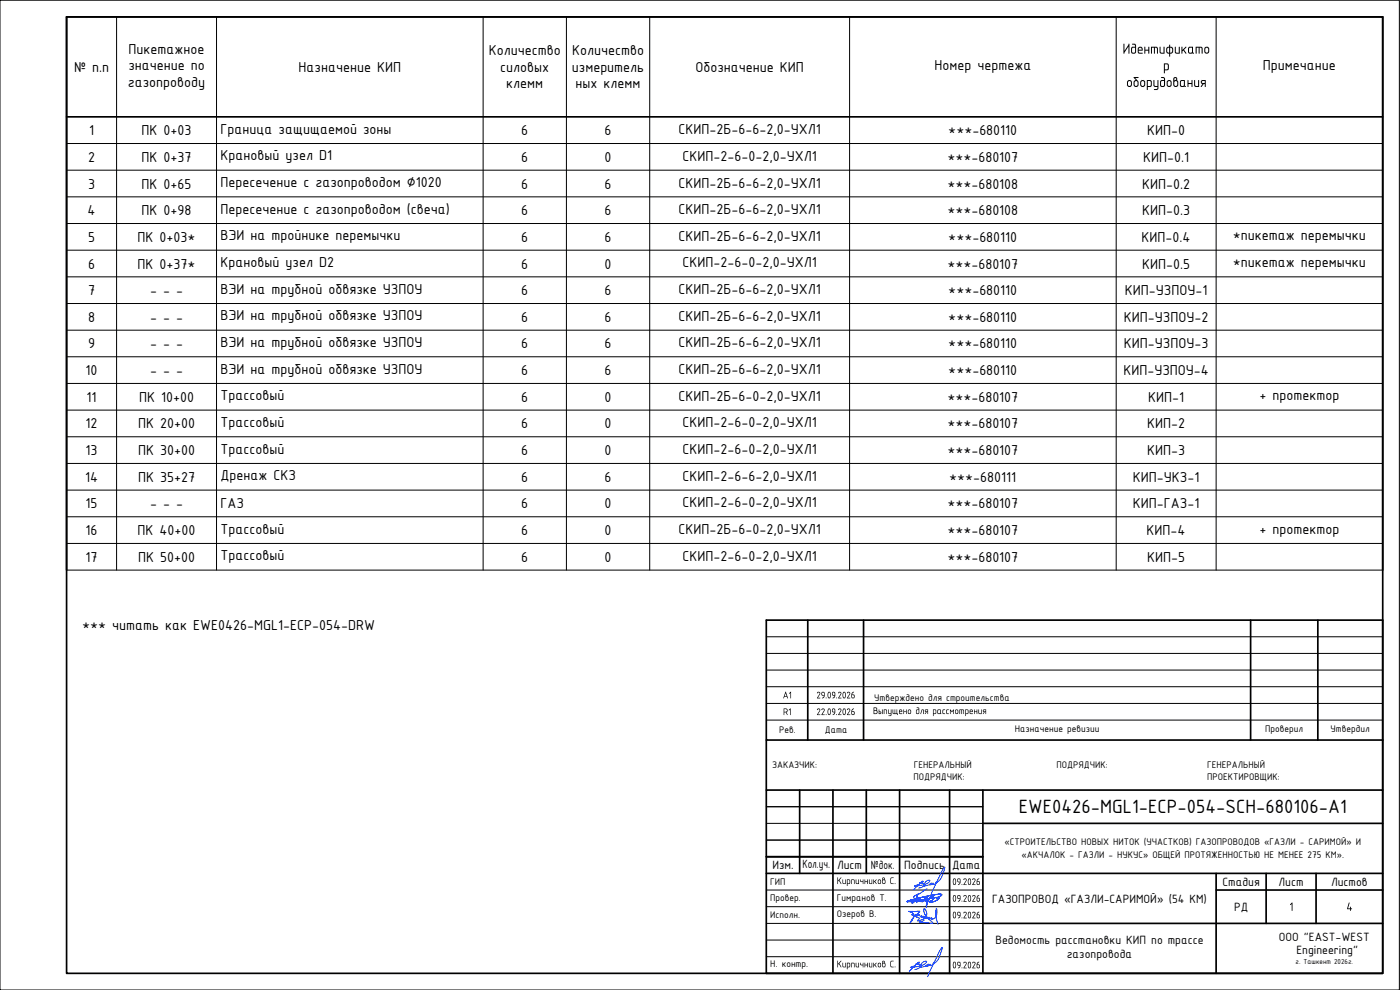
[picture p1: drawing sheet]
<svg xmlns="http://www.w3.org/2000/svg" width="420mm" height="297mm" viewBox="0 0 420 297" stroke-linecap="round" stroke-linejoin="round" font-family="sans-serif">
<!-- layer: 0 -->
<path d="M20 5.1h395v286.9h-395zM20 5.1h395v166M20 5.1v166M20 35.1h395" fill="none" stroke="#000" stroke-width=".51"/>
<!-- layer: _SHTAMP -->
<g fill="none" stroke="#000" stroke-width=".51">
<path d="M230 237.1h185v54.9h-185zM230 222v15.1M240 237.1v25M250 237.1v54.9M260 237.1v25M270 237.1v54.9M285 237.1v54.9M295 237.1v54.9M415 222v15.1M230 257.1h65M295 247h120M230 262.1h185"/>
<path d="M295 277.1h120M365 267h50M365 262.1v29.9M380 262.1v15M395 262.1v15"/>
</g>
<path d="M230 252.1h65M230 242h65M230 247h65M230 267h65M230 272h65M230 277.1h65M230 282.1h65M230 287h65" fill="none" stroke="#000" stroke-width=".3"/>
<!-- layer: SHTAMP -->
<path d="M230 186.1h185v35.9h-185zM242.4 186.1v35.9M259.2 186.1v35.9M375.3 186.1v35.9M395.5 186.1v35.9" fill="none" stroke="#000" stroke-width=".51"/>
<path d="M230 196.1h185M230 191.1h185M230 211.1h185M230 206h185M230 201h185M230 216.1h185" fill="none" stroke="#000" stroke-width=".3"/>
<g fill="#000">
<path d="M254.3 212.7l.5-.1 .3 .2v.5l-.7 1.1h.7v.2l-.9-.1 .8-1.4-.2-.3-.6 .2zM254.3 207.8l.4-.3 .4 .4v.4l-.7 1h.7v.3l-.9-.1 .8-1.4-.2-.3-.6 .3zM285.1 212.9l.6 .5 .6-.5v1.3h-.2v-1l-.4 .5-.4-.5v1h-.2zM288 212.9l1.2 .1 .1 1.2h-.2l-.1-1.1-.3-.1-.1 1.3-.1-1.3h-.4v1.2h-.1zM292.3 212.9h.2v.6h.6v-.6h.2v1.3h-.2v-.6h-.6v.6h-.2zM293.7 212.9l.3 1.1h.4v-1.1h.2v1.3l-.9-.2zM267.3 263.4l.3-.1h.6l-.8 .4v1.2l.8 .2v.1h-.6l-.3-.2zM291.8 263.8l.4-.2 .5 .2v.4l-.6 1.2h.6v.1h-.9l.8-1.4-.2-.3-.5 .2zM291.9 268.8l.5-.3 .3 .3v.5l-.6 1h.6v.3l-.9-.1 .8-1.4-.2-.3-.6 .2zM291.9 273.8l.4-.3 .4 .3v.5l-.6 1h.6v.3l-.9-.1 .8-1.4-.2-.3-.6 .2zM267.3 288.4l.3-.1h.6l-.8 .4v1.2l.8 .2v.1h-.6l-.3-.2zM291.9 288.8l.5-.2 .4 .3-.7 1.5h.6v.1h-.9l.8-1.4-.3-.4-.5 .3z"/>
<path d="M253.2 212.8l-.2 .9 .3 .7 .3-.4v-.7l-.1-.4zM253.1 212.7l.4-.1 .3 .6v.9l-.4 .5-.4-.2-.1-.4z"/>
<path d="M253.2 207.8l-.2 1 .4 .5 .2-1-.1-.5zM253.1 207.7l.4-.1 .3 .6v.9l-.4 .5-.4-.2-.1-.4z"/>
<path d="M255.7 213.6l.1 .7h.3l.2-.6zM255.7 212.9l.6-.3-.6 .7 .8 .4v.5l-.3 .3h-.5l-.2-.3z"/>
<path d="M255.7 208.6v.6l.4 .1 .2-.6zM255.7 207.9l.6-.3-.6 .6 .8 .5v.5l-.4 .3h-.4l-.2-.3z"/>
<path d="M286.7 213l.5-.1 .3 .2 .1 .7-.2 .4h-.4l-.3-.2zM286.9 213.1l-.1 .8 .5 .1 .1-.8z"/>
<path d="M289.7 212.9h.7l.3 .3-.1 .9-.7 .2-.1 .5zM289.9 213v1h.5v-.9z"/>
<path d="M291.3 213.2l-.1 .3h.6l-.1-.4zM291.1 213l.3-.1 .4 .1 .2 .6h-.8v.3l.7 .1 .1 .2-1-.2z"/>
<path d="M295.1 213l.9-.1-.1 1.3h-.1v-.6l-.8 .6 .3-.6-.3-.2zM295.2 213.1l.1 .3 .5 .1v-.5z"/>
<path d="M263.5 264.1l.5-.3 .4 .3v.8l-.2 .3-.7-.2zM263.8 264.1l-.2 .7 .3 .3 .3-.3v-.5z"/>
<path d="M265 263.5l-.1 .5 .4-.3zM264.9 263.4h.5l.1 .5 .2 .4v.6l-.3 .3h-.4l-.2-.3zM265.1 264.1l-.1 .8 .4 .1 .1-.8z"/>
<path d="M293.3 264.5l.1 .8h.4v-.7zM293.3 263.9l.6-.3-.6 .7 .5 .1 .3 .3-.1 .6-.3 .2h-.4l-.2-.4z"/>
<path d="M293.3 269.5v.7l.5 .1v-.7zM293.2 268.9l.7-.3-.6 .7 .8 .4-.1 .6-.2 .2-.7-.3z"/>
<path d="M293.3 274.6v.6l.5 .1 .1-.6zM293.3 273.9l.6-.3-.6 .7 .8 .4v.5l-.3 .3-.7-.3z"/>
<path d="M263.5 289.1l.5-.3 .4 .3v.8l-.2 .3-.7-.2zM263.8 289.1l-.2 .7 .4 .3 .2-.3v-.5z"/>
<path d="M265 288.5l-.1 .5 .4-.3zM264.9 288.4h.5l.1 .5 .2 .3v.7l-.3 .3h-.4l-.2-.3zM265.1 289.1l-.2 .7 .4 .3 .2-.2 .1-.6z"/>
<path d="M293.3 289.5v.7l.5 .1v-.7zM293.3 288.9l.6-.3-.6 .7 .5 .1 .3 .3-.1 .6-.3 .2h-.4l-.2-.4z"/>
</g>
<!-- layer: 0 -->
<g fill="#000">
<path d="M358.9 14l1.8 .2 .2 .4v1.5l-.3-.1-.1-1.6-.5-.1v1.7l-.2 .1-.1-1.8h-.6v1.7l-.2 .1zM358.4 24.1h.3v1.5l.2 .2h.7v-1.7h.3l-.1 2h-.9l-.4-.3z"/>
<path d="M361.6 14.3l.8-.3 .4 .4 .1 1.1-.4 .5-.6 .1-.4-.3zM361.9 14.4l-.2 1.1 .6 .3 .3-.4v-.8l-.4-.3z"/>
<path d="M360.5 24.2l1.3-.1v2l-.2-.1v-.8h-.3l-.7 .9-.2-.1 .5-.8-.5-.3zM360.7 24.4l.1 .5h.8v-.6z"/>
</g>
<g fill="none" stroke="#000" stroke-width=".3">
<path d="M0 .1h420v296.9h-420zM35 5.1v166M65 5.1v166M145 5.1v166M170 5.1v166M195 5.1v166M255 5.1v166M335 5.1v166M365 5.1v166M20 43.1h395M20 51.1h395M20 59.1h395"/>
<path d="M20 67.1h395M20 75.1h395M20 83.1h395M20 91.1h395M20 99.1h395M20 107h395M20 115h395M20 123h395M20 131h395M20 139.1h395M20 147.1h395M20 155.1h395"/>
<path d="M20 163.1h395M20 171.1h395"/>
</g>
<path d="M272.2 270.5l9.7-1.2-.5 .6-1.2 .6-.9 .2-.8-.3-.4 .6-.1 1.1 .9-2.5 .5-.6h.7l-.2 .9-.9 .5-.9-.1 .2-1-.6 1-.3-.2 .3-.8-.8 1.2-.2 .1-.1-.5-.3 .4-.3-.6 .3-.6-1.2 1.3 .3-1.1-.3 1.1 1.2-1.3-.3 .6 .3 .6 .3-.4 .1 .5 .2-.1 .8-1.2-.3 .8 .3 .2 .6-1-.2 1 .9 .1 .9-.5 .2-.9h-.7l-.5 .6-.9 2.5 .1-1.1 .4-.6 .8 .3 .9-.2 1.2-.6 .5-.6h-.8l-8.9 1.2 6.6-1.7 2.8-.5 1 .1-1.5 1.1 1.5-1.1-.8-.1-2.4 .3zM275.2 274.8l-.3 .3 1.1 .4-.7 .7a2.29 2.29 0 0 0 2.6-2.9l-.4-.7a.73 .73 0 0 0-.2 1.2 7.8 7.8 0 0 0 2.7 3.1l-.4 .1-3.7-.3 1.5-.6M275.5 273.4l.5 .1a11.4 11.4 0 0 0-2.9 3.6l1-1.8a.52 .52 0 0 0 .1-.7 .52 .52 0 0 0-.7-.2l2.3 .2M275.5 273.4l-2.8 .1 1 .3 .5 .5M275.6 268.1l-1.2 2.5-.8 .4-.1-.3 .1-.3M275.9 274.6l-.6 .2M278.2 266.7l-2.3 1.5-1.4 .6-.3 .3 .1 .4M281 272.5l-.1 .7a7.7 7.7 0 0 0 .6 4.1M281.1 272.6l.1 1.4a1.29 1.29 0 0 1-1.7 1.5l.1-.2a.36 .36 0 0 1-.4 .4 .36 .36 0 0 1-.3-.5l.1 .1a.31 .31 0 0 1-.3 .4 .31 .31 0 0 1-.3-.5l.1-.1a.24 .24 0 0 1-.1 .4 .24 .24 0 0 1-.3-.1l-.1-.3a.3 .3 0 0 1-.4 .3 .3 .3 0 0 1-.1-.4 .24 .24 0 0 1-.2 .3 .24 .24 0 0 1-.2-.4l-.3 .3-.3-.2 .1-.2-.2 .3-.3-.3" fill="none" stroke="#00f" stroke-width=".3"/>
<path d="M275.7 266.5l.9-.3 .9-.6-.3-.4-1.2-.3 .9-.2 .1-.3-.6 .3-2.3 2.3M279.4 265.1l-.4 .3-1.7 .5v-.6l.5-.7 .8-.5a.33 .33 0 0 1 .5 .1 .33 .33 0 0 1-.3 .5l-1.5 .7-2.8 .5 .8-.4h.6M279.8 265l-.5 .1-.4 .4 .7-.1 .6-.4v.3h.2l1-.8-.4 .2 .4-.2 .8-.6 .6-1.4 .8-2.4-.9 1.3-3.3 7.1M274.5 290.9l1-.3 .9-.6-.2-.5-1.4-.2 1-.2 .1-.4-.6 .3-2.4 2.5M278.5 289.5l-.5 .3-1.8 .5 .1-.6 .4-.7 .9-.6a.35 .35 0 0 1 .5 .1 .35 .35 0 0 1-.3 .5l-1.6 .8-3 .5 .9-.4h.7M278.8 289.3l-.5 .1-.4 .5 .8-.1 .5-.5v.4h.3l1-.9-.4 .2-.1 .1 .6-.2 .7-.7 .7-1.4 .8-2.5-.9 1.2-3.5 7.5" fill="none" stroke="#003fff" stroke-width=".3"/>
<text font-size="6.2" x="305.8" y="244.1">EWE0426-MGL1-ECP-054-SCH-680106-A1</text>
<g font-size="4.7">
<text x="38.6" y="16.1">Пикетажное</text>
<text x="146.7" y="16.6">Количество</text>
<text x="171.7" y="16.6">Количество</text>
<text x="336.9" y="16.1">Идентификато</text>
<text x="22.2" y="21.6">№ п.п</text>
<text x="38.5" y="21.1">значение по</text>
<text x="89.6" y="21.6">Назначение КИП</text>
<text x="150.1" y="21.6">силовых</text>
<text x="171.6" y="21.6">измеритель</text>
<text x="208.7" y="21.6">Обозначение КИП</text>
<text x="280.4" y="21.1">Номер чертежа</text>
<text x="349" y="21.1">р</text>
<text x="379" y="21.1">Примечание</text>
<text x="38.4" y="26.1">газопроводу</text>
<text x="151.9" y="26.6">клемм</text>
<text x="172.7" y="26.6">ных клемм</text>
<text x="337.9" y="26.1">оборудования</text>
<text x="26.7" y="40.6">1</text>
<text x="42.5" y="40.6">ПК 0+03</text>
<text x="66.2" y="40.1">Граница защищаемой зоны</text>
<text x="156.4" y="40.6">6</text>
<text x="181.4" y="40.6">6</text>
<text x="203.6" y="40.3">СКИП-2Б-6-6-2,0-УХЛ1</text>
<text x="284.6" y="40.6">***-680110</text>
<text x="344.3" y="40.6">КИП-0</text>
<text x="26.4" y="48.6">2</text>
<text x="42.5" y="48.6">ПК 0+37</text>
<text x="66.2" y="48.1">Крановый узел D1</text>
<text x="156.4" y="48.6">6</text>
<text x="181.4" y="48.6">0</text>
<text x="204.8" y="48.3">СКИП-2-6-0-2,0-УХЛ1</text>
<text x="284.3" y="48.6">***-680107</text>
<text x="343.1" y="48.6">КИП-0.1</text>
<text x="26.4" y="56.6">3</text>
<text x="42.5" y="56.6">ПК 0+65</text>
<text x="66.2" y="56.1">Пересечение с газопроводом ∅1020</text>
<text x="156.4" y="56.6">6</text>
<text x="181.4" y="56.6">6</text>
<text x="203.6" y="56.3">СКИП-2Б-6-6-2,0-УХЛ1</text>
<text x="284.3" y="56.6">***-680108</text>
<text x="342.8" y="56.6">КИП-0.2</text>
<text x="26.3" y="64.6">4</text>
<text x="42.5" y="64.6">ПК 0+98</text>
<text x="66.2" y="64.2">Пересечение с газопроводом (свеча)</text>
<text x="156.4" y="64.6">6</text>
<text x="181.4" y="64.6">6</text>
<text x="203.6" y="64.2">СКИП-2Б-6-6-2,0-УХЛ1</text>
<text x="284.3" y="64.6">***-680108</text>
<text x="342.8" y="64.6">КИП-0.3</text>
<text x="26.4" y="72.6">5</text>
<text x="41.3" y="72.6">ПК 0+03*</text>
<text x="66.2" y="72.1">ВЭИ на тройнике перемычки</text>
<text x="156.4" y="72.6">6</text>
<text x="181.4" y="72.6">6</text>
<text x="203.6" y="72.2">СКИП-2Б-6-6-2,0-УХЛ1</text>
<text x="284.6" y="72.6">***-680110</text>
<text x="342.6" y="72.6">КИП-0.4</text>
<text x="370" y="72.1">*пикетаж перемычки</text>
<text x="26.4" y="80.6">6</text>
<text x="41.3" y="80.6">ПК 0+37*</text>
<text x="66.2" y="80.1">Крановый узел D2</text>
<text x="156.4" y="80.6">6</text>
<text x="181.4" y="80.6">0</text>
<text x="204.8" y="80.2">СКИП-2-6-0-2,0-УХЛ1</text>
<text x="284.3" y="80.6">***-680107</text>
<text x="342.8" y="80.6">КИП-0.5</text>
<text x="370" y="80.1">*пикетаж перемычки</text>
<text x="26.4" y="88.5">7</text>
<text x="45" y="88.5">- - -</text>
<text x="66.2" y="88.1">ВЭИ на трубной обвязке УЗПОУ</text>
<text x="156.4" y="88.5">6</text>
<text x="181.4" y="88.5">6</text>
<text x="203.6" y="88.3">СКИП-2Б-6-6-2,0-УХЛ1</text>
<text x="284.6" y="88.5">***-680110</text>
<text x="337.6" y="88.5">КИП-УЗПОУ-1</text>
<text x="26.4" y="96.5">8</text>
<text x="45" y="96.5">- - -</text>
<text x="66.2" y="96.1">ВЭИ на трубной обвязке УЗПОУ</text>
<text x="156.4" y="96.5">6</text>
<text x="181.4" y="96.5">6</text>
<text x="203.6" y="96.3">СКИП-2Б-6-6-2,0-УХЛ1</text>
<text x="284.6" y="96.5">***-680110</text>
<text x="337.3" y="96.5">КИП-УЗПОУ-2</text>
<text x="26.4" y="104.5">9</text>
<text x="45" y="104.5">- - -</text>
<text x="66.2" y="104.1">ВЭИ на трубной обвязке УЗПОУ</text>
<text x="156.4" y="104.5">6</text>
<text x="181.4" y="104.5">6</text>
<text x="203.6" y="104.3">СКИП-2Б-6-6-2,0-УХЛ1</text>
<text x="284.6" y="104.5">***-680110</text>
<text x="337.3" y="104.5">КИП-УЗПОУ-3</text>
<text x="25.7" y="112.6">10</text>
<text x="45" y="112.6">- - -</text>
<text x="66.2" y="112.1">ВЭИ на трубной обвязке УЗПОУ</text>
<text x="156.4" y="112.6">6</text>
<text x="181.4" y="112.6">6</text>
<text x="203.6" y="112.3">СКИП-2Б-6-6-2,0-УХЛ1</text>
<text x="284.6" y="112.6">***-680110</text>
<text x="337.2" y="112.6">КИП-УЗПОУ-4</text>
<text x="26" y="120.6">11</text>
<text x="41.7" y="120.6">ПК 10+00</text>
<text x="66.2" y="120.1">Трассовый</text>
<text x="156.4" y="120.6">6</text>
<text x="181.4" y="120.6">0</text>
<text x="203.6" y="120.3">СКИП-2Б-6-0-2,0-УХЛ1</text>
<text x="284.3" y="120.6">***-680107</text>
<text x="344.6" y="120.6">КИП-1</text>
<text x="378" y="120.1">+ протектор</text>
<text x="25.7" y="128.6">12</text>
<text x="41.4" y="128.6">ПК 20+00</text>
<text x="66.2" y="128.1">Трассовый</text>
<text x="156.4" y="128.6">6</text>
<text x="181.4" y="128.6">0</text>
<text x="204.8" y="128.3">СКИП-2-6-0-2,0-УХЛ1</text>
<text x="284.3" y="128.6">***-680107</text>
<text x="344.3" y="128.6">КИП-2</text>
<text x="25.7" y="136.6">13</text>
<text x="41.4" y="136.6">ПК 30+00</text>
<text x="66.2" y="136.1">Трассовый</text>
<text x="156.4" y="136.6">6</text>
<text x="181.4" y="136.6">0</text>
<text x="204.8" y="136.3">СКИП-2-6-0-2,0-УХЛ1</text>
<text x="284.3" y="136.6">***-680107</text>
<text x="344.3" y="136.6">КИП-3</text>
<text x="25.5" y="144.6">14</text>
<text x="41.4" y="144.6">ПК 35+27</text>
<text x="66.2" y="144.1">Дренаж СКЗ</text>
<text x="156.4" y="144.6">6</text>
<text x="181.4" y="144.6">6</text>
<text x="204.8" y="144.3">СКИП-2-6-6-2,0-УХЛ1</text>
<text x="284.9" y="144.6">***-680111</text>
<text x="340" y="144.6">КИП-УКЗ-1</text>
<text x="25.7" y="152.6">15</text>
<text x="45" y="152.6">- - -</text>
<text x="66.2" y="152.6">ГАЗ</text>
<text x="156.4" y="152.6">6</text>
<text x="181.4" y="152.6">0</text>
<text x="204.8" y="152.3">СКИП-2-6-0-2,0-УХЛ1</text>
<text x="284.3" y="152.6">***-680107</text>
<text x="340" y="152.6">КИП-ГАЗ-1</text>
<text x="25.7" y="160.6">16</text>
<text x="41.3" y="160.6">ПК 40+00</text>
<text x="66.2" y="160.1">Трассовый</text>
<text x="156.4" y="160.6">6</text>
<text x="181.4" y="160.6">0</text>
<text x="203.6" y="160.3">СКИП-2Б-6-0-2,0-УХЛ1</text>
<text x="284.3" y="160.6">***-680107</text>
<text x="344.1" y="160.6">КИП-4</text>
<text x="378" y="160.1">+ протектор</text>
<text x="25.7" y="168.6">17</text>
<text x="41.4" y="168.6">ПК 50+00</text>
<text x="66.2" y="168.1">Трассовый</text>
<text x="156.4" y="168.6">6</text>
<text x="181.4" y="168.6">0</text>
<text x="204.8" y="168.3">СКИП-2-6-0-2,0-УХЛ1</text>
<text x="284.3" y="168.6">***-680107</text>
<text x="344.3" y="168.6">КИП-5</text>
<text x="24.7" y="189">*** читать как EWE0426-MGL1-ECP-054-DRW</text>
</g>
<g font-size="3.9">
<text x="231.8" y="260.8">Изм.</text>
<text x="240.8" y="260.4">Кол.уч.</text>
<text x="251.2" y="260.8">Лист</text>
<text x="261.4" y="260.8">№док.</text>
<text x="271.4" y="260.8">Подпись</text>
<text x="285.7" y="260.6">Дата</text>
<text x="366.9" y="265.8">Стадия</text>
<text x="383.7" y="265.8">Лист</text>
<text x="399.5" y="265.8">Листов</text>
<text x="297.7" y="270.9">ГАЗОПРОВОД «ГАЗЛИ-САРИМОЙ» (54 КМ)</text>
<text x="370.4" y="273.3">РД</text>
<text x="386.9" y="273.3">1</text>
<text x="404" y="273.3">4</text>
<text x="298.7" y="283.3">Ведомость расстановки КИП по трассе</text>
<text x="320.2" y="287.5">газопровода</text>
<text x="383.8" y="282.3">OOO &quot;EAST-WEST</text>
<text x="389.1" y="286.3">Engineering&quot;</text>
</g>
<g font-size="3.1">
<text x="234.9" y="209.6">A1</text>
<text x="245" y="209.6">29.09.2026</text>
<text x="235" y="214.6">R1</text>
<text x="245" y="214.6">22.09.2026</text>
<text x="262" y="214.3">Выпущено для рассмотрения</text>
<text x="262.3" y="210.2">Утверждено для строительства</text>
<text x="233.8" y="219.9">Рев.</text>
<text x="247.5" y="219.9">Дата</text>
<text x="304.5" y="219.8">Назначение ревизии</text>
<text x="379.7" y="219.7">Проверил</text>
<text x="399.3" y="219.7">Утвердил</text>
<text x="231.7" y="230.6">ЗАКАЗЧИК:</text>
<text x="274.1" y="233.9">ПОДРЯДЧИК:</text>
<text x="274.3" y="230.6">ГЕНЕРАЛЬНЫЙ</text>
<text x="317.1" y="230.6">ПОДРЯДЧИК:</text>
<text x="362.3" y="230.6">ГЕНЕРАЛЬНЫЙ</text>
<text x="362.3" y="234.1">ПРОЕКТИРОВЩИК:</text>
<text x="301.5" y="253.4">«СТРОИТЕЛЬСТВО НОВЫХ НИТОК (УЧАСТКОВ) ГАЗОПРОВОДОВ «ГАЗЛИ - САРИМОЙ» И</text>
<text x="306.6" y="257.4">«АКЧАЛОК - ГАЗЛИ - НУКУС» ОБЩЕЙ ПРОТЯЖЕННОСТЬЮ НЕ МЕНЕЕ 275 КМ».</text>
<text x="231.2" y="265.5">ГИП</text>
<text x="250.6" y="265.2">Кирпичников С</text>
<text x="268.3" y="265.2">.</text>
<text x="285.7" y="265.5">09.2026</text>
<text x="231.2" y="275.6">Исполн.</text>
<text x="231.2" y="270.2">Провер.</text>
<text x="251.2" y="270.2">Гимранов Т.</text>
<text x="251.2" y="275.3">Озеров В.</text>
<text x="285.7" y="270.6">09.2026</text>
<text x="285.7" y="275.6">09.2026</text>
<text x="231.2" y="290.2">Н. контр.</text>
<text x="250.6" y="290.2">Кирпичников С</text>
<text x="268.3" y="290.2">.</text>
<text x="285.7" y="290.5">09.2026</text>
</g>
<text font-size="2.3" x="388.8" y="289.3">г. Ташкент 2026г.</text>
</svg>
